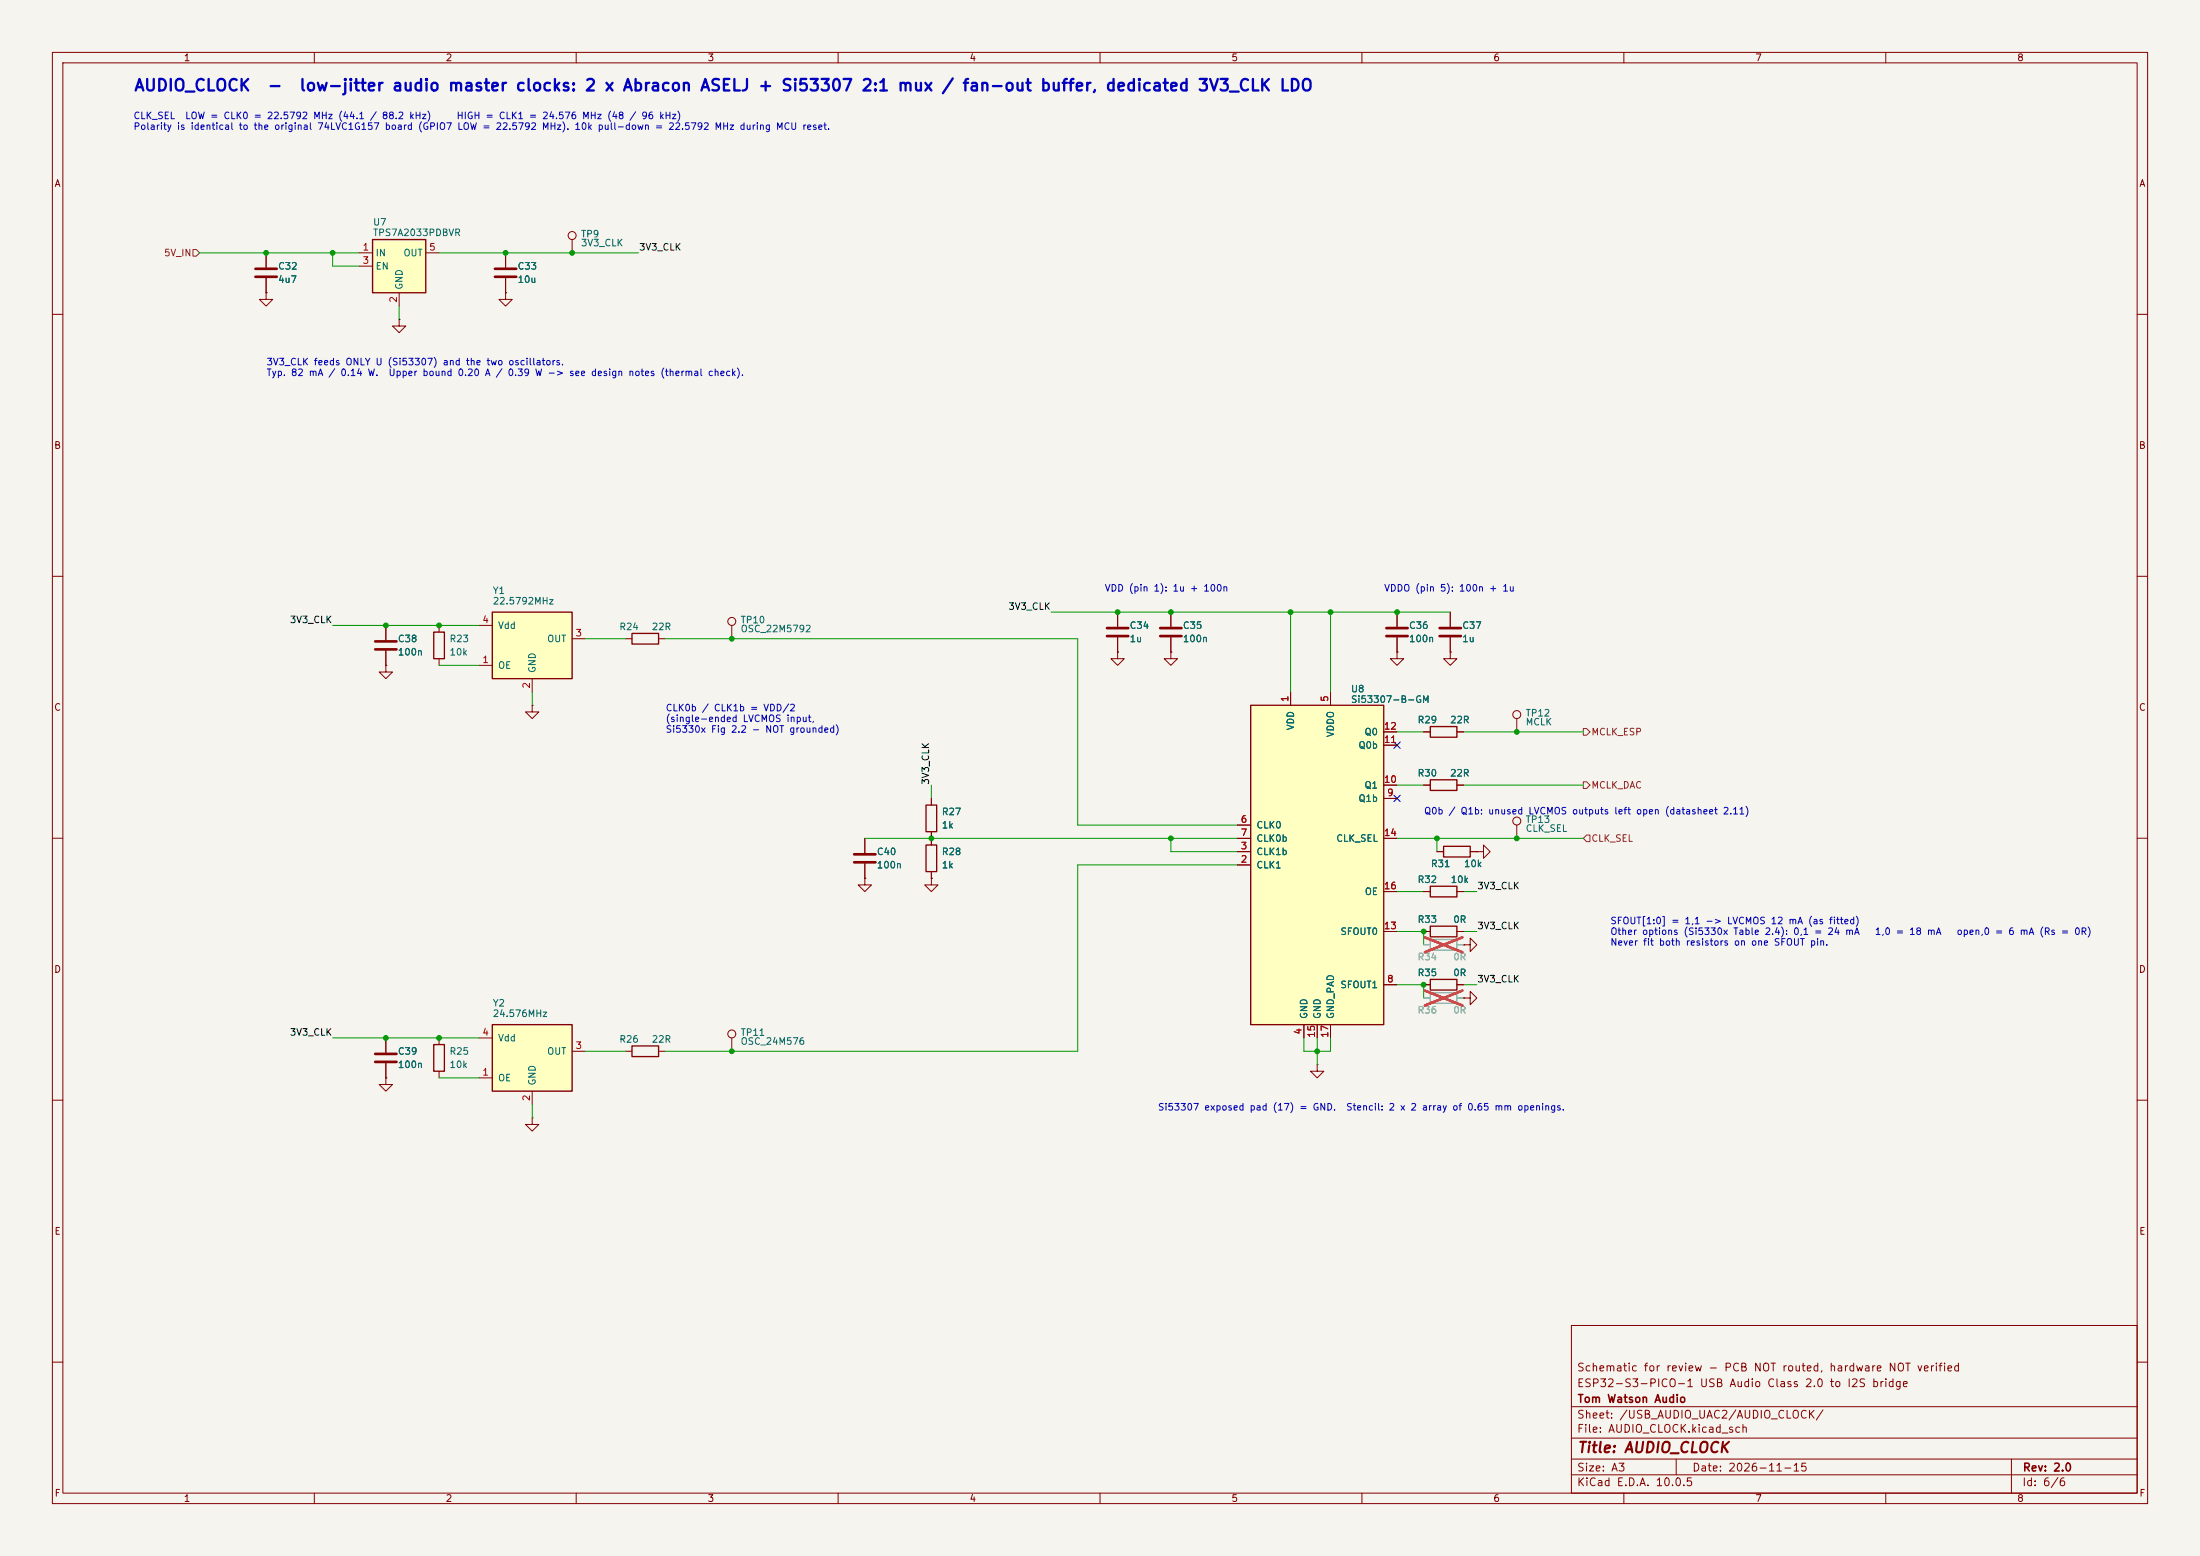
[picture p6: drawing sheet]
<svg xmlns="http://www.w3.org/2000/svg" width="420mm" height="297mm" viewBox="0 0 420 297" stroke-linecap="round" stroke-linejoin="round" font-family="sans-serif">
<path d="M0 0h420v297h-420z" fill="#f5f4ef" stroke="#f5f4ef" stroke-width=".19"/>
<g fill="none" stroke="#840000" stroke-width=".19">
<path d="M10 10h400v277h-400zM12 12h396v273h-396zM60 10v2M110 10v2M160 10v2M210 10v2M260 10v2M310 10v2M360 10v2M50.8 55.9v1.3h1.3l-1.3 1.2-1.3-1.2h1.3M50.8 55.9h.1M50.8 48.3v2.8"/>
<path d="M50.8 53.1v2.8M96.5 48.3v2.8M96.5 53.1v2.8M109.2 45.7v2.6M10 60h2M76.2 61v1.2h1.3l-1.3 1.3-1.3-1.3h1.3M76.2 61h.1M408 60h2M10 110h2M139.7 119.4v2.5M213.4 116.8v2.8M223.5 116.8v2.8"/>
<path d="M276.9 116.8v2.8M408 110h2M213.4 124.5v1.2h1.2l-1.2 1.3-1.3-1.3h1.3M213.4 124.5h.1M213.4 121.7v2.8M223.5 124.5v1.2h1.3l-1.3 1.3-1.3-1.3h1.3M223.5 124.5h.1M223.5 121.7v2.8M276.9 124.5v1.2h1.2l-1.2 1.3-1.3-1.3h1.3M276.9 124.5h.1M276.9 121.7v2.8M10 160h2"/>
<path d="M177.8 152.4v1.3M177.8 158.8v2.5M289.6 157.5v2.5M408 160h2M165.1 167.6v1.3h1.3l-1.3 1.3-1.3-1.3h1.3M165.1 167.6h.1M165.1 160v2.8M165.1 164.8v2.8M177.8 167.6v1.3h1.3l-1.3 1.3-1.3-1.3h1.3M177.8 167.6h.1M177.8 166.4v1.2M271.8 177.8h1.2"/>
<path d="M271.8 170.2h1.2M278.1 177.8h1.3M278.1 170.2h1.3M139.7 198.1v2.6M271.8 188h1.2M278.1 188h1.3M279.4 180.3h1.3v-1.2l1.2 1.2-1.2 1.3v-1.3M279.4 180.3h.1M279.4 190.5h1.3v-1.3l1.2 1.3-1.2 1.3v-1.3M279.4 190.5h.1M10 210h2M119.4 200.7h1.2"/>
<path d="M125.7 200.7h1.3M251.5 203.2v1.3h1.2l-1.2 1.2-1.3-1.2h1.3M251.5 203.2h.1M408 210h2M300 253h108v32h-108zM10 260h2M300 278.5h108M300 274.5h108M300 268.5h108M320 278.5v3M384 278.5v6.5M408 260h2"/>
<path d="M60 285v2M110 285v2M160 285v2M210 285v2M260 285v2M300 281.5h108M310 285v2M360 285v2"/>
<circle cx="109.2" cy="45" r=".76"/>
<circle cx="139.7" cy="118.6" r=".76"/>
<circle cx="289.6" cy="156.7" r=".76"/>
<circle cx="139.7" cy="197.4" r=".76"/>
</g>
<path d="M176.8 153.7h2v5.1h-2zM176.8 161.3h2v5.1h-2zM273 176.8h5.1v2h-5.1zM273 169.2h5.1v2h-5.1zM120.6 199.6h5.1v2.1h-5.1zM273 186.9h5.1v2.1h-5.1z" fill="none" stroke="#840000" stroke-width=".25"/>
<path d="M48.8 51.3h4M48.8 52.8h4M94.5 51.3h4.1M94.5 52.8h4.1M211.3 119.9h4.1M221.5 119.9h4.1M274.8 119.9h4.1M211.3 121.4h4.1M221.5 121.4h4.1M274.8 121.4h4.1M163.1 163.1h4M163.1 164.6h4" fill="none" stroke="#840000" stroke-width=".51"/>
<path d="M273 189.5h5.1v2h-5.1z" fill="none" stroke="#9c9b98" stroke-width=".25"/>
<path d="M271.8 190.5h1.2M278.1 190.5h1.3" fill="none" stroke="#9c9b98" stroke-width=".19"/>
<path d="M272 189.1l7.2 2.8M279.2 189.1l-7.2 2.8" fill="none" stroke="#e12e31" stroke-width=".46"/>
<path d="M94 116.8h15.2v12.7h-15.2z" fill="#ffffc2"/>
<path d="M94 116.8h15.2v12.7h-15.2zM82.8 120.7h2v5h-2zM120.6 120.9h5.1v2h-5.1zM273 138.7h5.1v2h-5.1z" fill="none" stroke="#840000" stroke-width=".25"/>
<g fill="none" stroke="#840000" stroke-width=".19">
<path d="M96.5 55.9v1.3h1.3l-1.3 1.2-1.3-1.2h1.3M96.5 55.9h.1M83.8 119.4v1.3M91.4 119.4h2.6M266.7 116.8v2.8M73.7 127v1.3h1.2l-1.2 1.2-1.3-1.2h1.3M73.7 127h.1M83.8 125.7v1.3M91.4 127h2.6M101.6 134.6v1.3h1.3l-1.3 1.3-1.3-1.3h1.3M101.6 134.6h.1M101.6 129.5v2.6"/>
<path d="M109.2 121.9h2.6M119.4 121.9h1.2M125.7 121.9h1.3M266.7 124.5v1.2h1.3l-1.3 1.3-1.3-1.3h1.3M266.7 124.5h.1M266.7 121.7v2.8M271.8 139.7h1.2M278.1 139.7h1.3"/>
</g>
<path d="M264.7 119.9h4M264.7 121.4h4" fill="none" stroke="#840000" stroke-width=".51"/>
<path d="M238.8 134.6h25.4v61h-25.4z" fill="#ffffc2"/>
<path d="M238.8 134.6h25.4v61h-25.4zM273 148.8h5.1v2.1h-5.1zM275.6 161.5h5.1v2.1h-5.1zM82.8 199.4h2v5.1h-2z" fill="none" stroke="#840000" stroke-width=".25"/>
<g fill="none" stroke="#840000" stroke-width=".19">
<path d="M73.7 119.4v2.8M73.7 124.2v2.8M246.4 132.1v2.5M254 132.1v2.5M264.2 139.7h2.5M236.2 157.5h2.6M264.2 152.4h2.5M264.2 149.9h2.5M264.2 142.2h2.5M271.8 149.9h1.2M278.1 149.9h1.3M236.2 165.1h2.6"/>
<path d="M236.2 162.6h2.6M236.2 160h2.6M264.2 160h2.5M264.2 177.8h2.5M264.2 170.2h2.5M274.3 162.6h1.3M280.7 162.6h1.2M281.9 162.6h1.3v-1.3l1.3 1.3-1.3 1.2v-1.2M281.9 162.6h.1M83.8 198.1v1.3M248.9 195.6v2.5M251.5 195.6v2.5"/>
<path d="M254 195.6v2.5M264.2 188h2.5M83.8 204.5v1.2"/>
</g>
<path d="M71.6 122.4h4.1M71.6 124h4.1" fill="none" stroke="#840000" stroke-width=".51"/>
<path d="M94 195.6h15.2v12.7h-15.2z" fill="#ffffc2"/>
<path d="M94 195.6h15.2v12.7h-15.2z" fill="none" stroke="#840000" stroke-width=".25"/>
<path d="M73.7 198.1v2.8M91.4 198.1h2.6M73.7 202.9v2.8M91.4 205.7h2.6M101.6 208.3v2.5M109.2 200.7h2.6" fill="none" stroke="#840000" stroke-width=".19"/>
<path d="M71.6 201.2h4.1M71.6 202.7h4.1" fill="none" stroke="#840000" stroke-width=".51"/>
<path d="M71.1 45.7h10.2v10.2h-10.2z" fill="#ffffc2"/>
<path d="M71.1 45.7h10.2v10.2h-10.2z" fill="none" stroke="#840000" stroke-width=".25"/>
<g fill="none" stroke="#840000" stroke-width=".19">
<path d="M50.8 55.9h.1M50.8 48.3v2.8M50.8 53.1v2.8M68.6 48.3h2.5M68.6 50.8h2.5M76.2 55.9v2.5M81.3 48.3h2.5M96.5 55.9h.1M96.5 48.3v2.8M96.5 53.1v2.8M73.7 119.4v2.8M213.4 116.8v2.8"/>
<path d="M223.5 116.8v2.8M266.7 116.8v2.8M276.9 116.8v2.8M73.7 127h.1M73.7 124.2v2.8M213.4 124.5h.1M213.4 121.7v2.8M223.5 124.5h.1M223.5 121.7v2.8M246.4 132.1v2.5M254 132.1v2.5M264.2 139.7h2.5"/>
<path d="M266.7 124.5h.1M266.7 121.7v2.8M271.8 139.7h1.2M276.9 124.5h.1M276.9 121.7v2.8M278.1 139.7h1.3M289.6 137.2v2.5M177.8 152.4v1.3M177.8 158.8v2.5M236.2 157.5h2.6M264.2 152.4h2.5M264.2 149.9h2.5"/>
<path d="M264.2 142.2h2.5M271.8 149.9h1.2M278.1 149.9h1.3M165.1 167.6h.1M165.1 160v2.8M165.1 164.8v2.8M177.8 167.6h.1M177.8 166.4v1.2M236.2 165.1h2.6M236.2 162.6h2.6M236.2 160h2.6M264.2 160h2.5"/>
<path d="M264.2 177.8h2.5M264.2 170.2h2.5M271.8 177.8h1.2M271.8 170.2h1.2M274.3 162.6h1.3M278.1 177.8h1.3M278.1 170.2h1.3M280.7 162.6h1.2M281.9 162.6h.1M73.7 198.1v2.8M248.9 195.6v2.5M251.5 195.6v2.5"/>
<path d="M254 195.6v2.5M264.2 188h2.5M271.8 188h1.2M278.1 188h1.3M279.4 190.5h.1M279.4 180.3h.1M73.7 205.7v1.3h1.2l-1.2 1.3-1.3-1.3h1.3M73.7 205.7h.1M73.7 202.9v2.8M101.6 213.4v1.2h1.3l-1.3 1.3-1.3-1.3h1.3M101.6 213.4h.1"/>
<circle cx="289.6" cy="136.4" r=".76"/>
</g>
<path d="M273 179.3h5.1v2.1h-5.1z" fill="none" stroke="#9c9b98" stroke-width=".25"/>
<path d="M271.8 180.3h1.2M271.8 190.5h1.2M278.1 180.3h1.3M278.1 190.5h1.3" fill="none" stroke="#9c9b98" stroke-width=".19"/>
<path d="M272 178.9l7.2 2.9M279.2 178.9l-7.2 2.9M272 189.1l7.2 2.8M279.2 189.1l-7.2 2.8" fill="none" stroke="#e12e31" stroke-width=".46"/>
<path d="M36.8 47.6h.7l.6 .7-.6 .6h-.7zM302.3 139.1h.6l.6 .6-.6 .6h-.6zM302.3 149.2h.6l.6 .7-.6 .6h-.6zM302.9 159.4h.6v1.3h-.6l-.6-.7z" fill="none" stroke="#725600" stroke-width=".19"/>
<g fill="none" stroke="#009600" stroke-width=".19">
<path d="M38.1 48.3h30.5M63.5 48.3v2.5h5.1M76.2 58.4v2.6M83.8 48.3h38.1M63.5 119.4h27.9M200.7 116.8h76.2M246.4 116.8v15.3M254 116.8v15.3M83.8 127h7.6M101.6 132.1v2.5M111.8 121.9h7.6M127 121.9h78.7v35.6h30.5"/>
<path d="M266.7 139.7h5.1M279.4 139.7h22.9M177.8 149.9v2.5M266.7 149.9h5.1M279.4 149.9h22.9M165.1 160h71.1M223.5 160v2.6h12.7M236.2 165.1h-30.5v35.6h-78.7M266.7 177.8h5.1v2.5M266.7 160h35.6M266.7 170.2h5.1M274.3 160v2.6"/>
<path d="M279.4 170.2h2.5M279.4 177.8h2.5M63.5 198.1h27.9M248.9 198.1v2.6h5.1v-2.6M251.5 198.1v5.1M266.7 188h5.1v2.5M279.4 188h2.5M83.8 205.7h7.6M101.6 210.8v2.6M111.8 200.7h7.6"/>
</g>
<path d="M266.1 141.6l1.2 1.2M266.1 151.8l1.2 1.2M267.3 141.6l-1.2 1.2M267.3 151.8l-1.2 1.2" fill="none" stroke="#000084" stroke-width=".19"/>
<g fill="#009600" stroke="#009600" stroke-width=".19">
<circle cx="223.5" cy="116.8" r=".46"/>
<circle cx="109.2" cy="48.3" r=".46"/>
<circle cx="96.5" cy="48.3" r=".46"/>
<circle cx="50.8" cy="48.3" r=".46"/>
<circle cx="63.5" cy="48.3" r=".46"/>
<circle cx="289.6" cy="139.7" r=".46"/>
<circle cx="274.3" cy="160" r=".46"/>
<circle cx="289.6" cy="160" r=".46"/>
<circle cx="266.7" cy="116.8" r=".46"/>
<circle cx="254" cy="116.8" r=".46"/>
<circle cx="223.5" cy="160" r=".46"/>
<circle cx="246.4" cy="116.8" r=".46"/>
<circle cx="139.7" cy="200.7" r=".46"/>
<circle cx="73.7" cy="198.1" r=".46"/>
<circle cx="83.8" cy="198.1" r=".46"/>
<circle cx="73.7" cy="119.4" r=".46"/>
<circle cx="83.8" cy="119.4" r=".46"/>
<circle cx="139.7" cy="121.9" r=".46"/>
<circle cx="177.8" cy="160" r=".46"/>
<circle cx="213.4" cy="116.8" r=".46"/>
<circle cx="251.5" cy="200.7" r=".46"/>
<circle cx="271.8" cy="188" r=".46"/>
<circle cx="271.8" cy="177.8" r=".46"/>
</g>
<g font-size="2.2" fill="#0000c2">
<text x="25.5" y="17.9">AUDIO_CLOCK</text>
<text x="50.9" y="17.9">-</text>
<text x="57" y="17.9">low-jitter audio master clocks: 2 x Abracon ASELJ + Si53307 2:1 mux / fan-out buffer, dedicated 3V3_CLK LDO</text>
</g>
<text font-size="2" fill="#840000" x="301" y="277.8">Title: AUDIO_CLOCK</text>
<g font-size="1.5" fill="#840000">
<text x="300.9" y="262.1">Schematic for review - PCB NOT routed, hardware NOT verified</text>
<text x="300.9" y="265.1">ESP32-S3-PICO-1 USB Audio Class 2.0 to I2S bridge</text>
<text x="301" y="268.1">Tom Watson Audio</text>
<text x="300.9" y="273.8">File: AUDIO_CLOCK.kicad_sch</text>
<text x="300.9" y="271.1">Sheet: /USB_AUDIO_UAC2/AUDIO_CLOCK/</text>
<text x="300.9" y="281.2">Size: A3</text>
<text x="322.9" y="281.2">Date: 2026-11-15</text>
<text x="386" y="281.2">Rev: 2.0</text>
<text x="300.9" y="284">KiCad E.D.A. 10.0.5</text>
<text x="385.9" y="284">Id: 6/6</text>
</g>
<g font-size="1.3" fill="#840000">
<text x="35" y="12">1</text>
<text x="85" y="12">2</text>
<text x="135" y="12">3</text>
<text x="185" y="12">4</text>
<text x="235" y="12">5</text>
<text x="285" y="12">6</text>
<text x="335" y="12">7</text>
<text x="385" y="12">8</text>
<text x="10.3" y="36">A</text>
<text x="408.3" y="36">A</text>
<text x="10.2" y="86">B</text>
<text x="408.2" y="86">B</text>
<text x="10.2" y="136">C</text>
<text x="408.2" y="136">C</text>
<text x="10.2" y="186">D</text>
<text x="408.2" y="186">D</text>
<text x="10.3" y="236">E</text>
<text x="408.3" y="236">E</text>
<text x="10.3" y="286">F</text>
<text x="35" y="287">1</text>
<text x="85" y="287">2</text>
<text x="135" y="287">3</text>
<text x="185" y="287">4</text>
<text x="235" y="287">5</text>
<text x="285" y="287">6</text>
<text x="335" y="287">7</text>
<text x="385" y="287">8</text>
<text x="408.3" y="286">F</text>
</g>
<g font-size="1.3" fill="#0000c2">
<text x="25.4" y="23">CLK_SEL</text>
<text x="35.2" y="23">LOW = CLK0 = 22.5792 MHz (44.1 / 88.2 kHz)</text>
<text x="87.1" y="23">HIGH = CLK1 = 24.576 MHz (48 / 96 kHz)</text>
<text x="25.4" y="25.1">Polarity is identical to the original 74LVC1G157 board (GPIO7 LOW = 22.5792 MHz). 10k pull-down = 22.5792 MHz during MCU reset.</text>
<text x="50.8" y="70">3V3_CLK feeds ONLY U (Si53307) and the two oscillators.</text>
<text x="50.8" y="72.1">Typ. 82 mA / 0.14 W.</text>
<text x="74.1" y="72.1">Upper bound 0.20 A / 0.39 W -&gt; see design notes (thermal check).</text>
<text x="210.8" y="113.2">VDD (pin 1): 1u + 100n</text>
<text x="264.1" y="113.2">VDDO (pin 5): 100n + 1u</text>
<text x="127" y="136.1">CLK0b / CLK1b = VDD/2</text>
<text x="127" y="138.1">(single-ended LVCMOS input,</text>
<text x="127" y="140.2">Si5330x Fig 2.2 - NOT grounded)</text>
<text x="271.8" y="155.8">Q0b / Q1b: unused LVCMOS outputs left open (datasheet 2.11)</text>
<text x="307.3" y="176.7">SFOUT[1:0] = 1,1 -&gt; LVCMOS 12 mA (as fitted)</text>
<text x="307.3" y="178.8">Other options (Si5330x Table 2.4): 0,1 = 24 mA</text>
<text x="357.8" y="178.8">1,0 = 18 mA</text>
<text x="373.4" y="178.8">open,0 = 6 mA (Rs = 0R)</text>
<text x="307.3" y="180.8">Never fit both resistors on one SFOUT pin.</text>
<text x="221" y="212.3">Si53307 exposed pad (17) = GND.</text>
<text x="256.9" y="212.3">Stencil: 2 x 2 array of 0.65 mm openings.</text>
</g>
<g font-size="1.3" fill="#006464">
<text x="71.1" y="43.4">U7</text>
<text x="71.1" y="45.4">TPS7A2033PDBVR</text>
<text x="110.8" y="45.6">TP9</text>
<text x="110.8" y="47.3">3V3_CLK</text>
<text x="53" y="51.8">C32</text>
<text x="71.6" y="49.2">IN</text>
<text x="71.6" y="51.8">EN</text>
<text x="76.9" y="49.2">OUT</text>
<text x="98.7" y="51.8">C33</text>
<text x="53" y="54.3">4u7</text>
<text x="77.2" y="55.4" transform="rotate(-90 77.2 55.4)">GND</text>
<text x="98.7" y="54.3">10u</text>
<text x="94" y="113.7">Y1</text>
<text x="94" y="115.7">22.5792MHz</text>
<text x="141.3" y="119.3">TP10</text>
<text x="75.8" y="122.9">C38</text>
<text x="75.8" y="125.4">100n</text>
<text x="85.7" y="122.9">R23</text>
<text x="85.7" y="125.4">10k</text>
<text x="95" y="120.3">Vdd</text>
<text x="104.3" y="122.9">OUT</text>
<text x="118.1" y="120.6">R24</text>
<text x="124.3" y="120.6">22R</text>
<text x="141.3" y="121">OSC_22M5792</text>
<text x="215.5" y="120.3">C34</text>
<text x="215.5" y="122.9">1u</text>
<text x="225.7" y="120.3">C35</text>
<text x="225.7" y="122.9">100n</text>
<text x="268.9" y="120.3">C36</text>
<text x="268.9" y="122.9">100n</text>
<text x="279" y="120.3">C37</text>
<text x="279" y="122.9">1u</text>
<text x="95" y="128">OE</text>
<text x="102.6" y="128.6" transform="rotate(-90 102.6 128.6)">GND</text>
<text x="257.8" y="132.5">U8</text>
<text x="257.8" y="134.5">Si53307-B-GM</text>
<text x="291.1" y="137.1">TP12</text>
<text x="247.3" y="139.5" transform="rotate(-90 247.3 139.5)">VDD</text>
<text x="255" y="140.8" transform="rotate(-90 255 140.8)">VDDO</text>
<text x="259.2" y="143.2">Q0b</text>
<text x="260.4" y="140.7">Q0</text>
<text x="270.5" y="138.4">R29</text>
<text x="276.7" y="138.4">22R</text>
<text x="291.1" y="138.8">MCLK</text>
<text x="270.5" y="148.5">R30</text>
<text x="276.7" y="148.5">22R</text>
<text x="179.7" y="155.9">R27</text>
<text x="259.2" y="153.4">Q1b</text>
<text x="260.4" y="150.8">Q1</text>
<text x="179.7" y="158.4">1k</text>
<text x="239.7" y="158.4">CLK0</text>
<text x="239.7" y="161">CLK0b</text>
<text x="255" y="161">CLK_SEL</text>
<text x="291.1" y="157.4">TP13</text>
<text x="291.1" y="159.1">CLK_SEL</text>
<text x="167.3" y="163.5">C40</text>
<text x="167.3" y="166.1">100n</text>
<text x="179.7" y="163.5">R28</text>
<text x="179.7" y="166.1">1k</text>
<text x="239.7" y="166.1">CLK1</text>
<text x="239.7" y="163.5">CLK1b</text>
<text x="273.1" y="165.8">R31</text>
<text x="279.4" y="165.8">10k</text>
<text x="260.4" y="171.1">OE</text>
<text x="270.5" y="168.8">R32</text>
<text x="276.8" y="168.8">10k</text>
<text x="255.8" y="178.8">SFOUT0</text>
<text x="270.5" y="176.5">R33</text>
<text x="277.3" y="176.5">0R</text>
<text x="255.8" y="188.9">SFOUT1</text>
<text x="270.5" y="186.6">R35</text>
<text x="277.3" y="186.6">0R</text>
<text x="94" y="192.4">Y2</text>
<text x="94" y="194.4">24.576MHz</text>
<text x="249.9" y="194.6" transform="rotate(-90 249.9 194.6)">GND</text>
<text x="252.4" y="194.6" transform="rotate(-90 252.4 194.6)">GND</text>
<text x="255" y="194.6" transform="rotate(-90 255 194.6)">GND_PAD</text>
<text x="75.8" y="201.6">C39</text>
<text x="85.7" y="201.6">R25</text>
<text x="95" y="199.1">Vdd</text>
<text x="104.3" y="201.6">OUT</text>
<text x="118.1" y="199.3">R26</text>
<text x="124.3" y="199.3">22R</text>
<text x="141.3" y="198">TP11</text>
<text x="141.3" y="199.7">OSC_24M576</text>
<text x="75.8" y="204.2">100n</text>
<text x="85.7" y="204.2">10k</text>
<text x="95" y="206.7">OE</text>
<text x="102.6" y="207.3" transform="rotate(-90 102.6 207.3)">GND</text>
</g>
<g font-size="1.3" fill="#725600">
<text x="31.2" y="49.2">5V_IN</text>
<text x="303.7" y="140.7">MCLK_ESP</text>
<text x="303.7" y="150.8">MCLK_DAC</text>
<text x="303.7" y="161">CLK_SEL</text>
</g>
<g font-size="1.3" fill="#a90000">
<text x="69.1" y="48.1">1</text>
<text x="69.1" y="50.7">3</text>
<text x="81.8" y="48.1">5</text>
<text x="76.1" y="57.9" transform="rotate(-90 76.1 57.9)">2</text>
<text x="92" y="119.2">4</text>
<text x="109.8" y="121.8">3</text>
<text x="92" y="126.9">1</text>
<text x="101.5" y="131.5" transform="rotate(-90 101.5 131.5)">2</text>
<text x="246.2" y="134.1" transform="rotate(-90 246.2 134.1)">1</text>
<text x="253.9" y="134.1" transform="rotate(-90 253.9 134.1)">5</text>
<text x="264.1" y="142.1">11</text>
<text x="264.1" y="139.6">12</text>
<text x="264.1" y="149.7">10</text>
<text x="264.7" y="152.3">9</text>
<text x="236.8" y="157.3">6</text>
<text x="236.8" y="159.9">7</text>
<text x="264.1" y="159.9">14</text>
<text x="236.8" y="165">2</text>
<text x="236.8" y="162.4">3</text>
<text x="264.1" y="170">16</text>
<text x="264.1" y="177.7">13</text>
<text x="264.7" y="187.8">8</text>
<text x="92" y="198">4</text>
<text x="248.8" y="197.6" transform="rotate(-90 248.8 197.6)">4</text>
<text x="109.8" y="200.5">3</text>
<text x="251.3" y="198.2" transform="rotate(-90 251.3 198.2)">15</text>
<text x="253.9" y="198.2" transform="rotate(-90 253.9 198.2)">17</text>
<text x="92" y="205.6">1</text>
<text x="101.5" y="210.3" transform="rotate(-90 101.5 210.3)">2</text>
</g>
<g font-size="1.3" fill="#0f0f0f">
<text x="121.9" y="48.1">3V3_CLK</text>
<text x="55.2" y="119.3">3V3_CLK</text>
<text x="192.4" y="116.7">3V3_CLK</text>
<text x="177.7" y="149.9" transform="rotate(-90 177.7 149.9)">3V3_CLK</text>
<text x="281.9" y="170.1">3V3_CLK</text>
<text x="281.9" y="177.7">3V3_CLK</text>
<text x="281.9" y="187.8">3V3_CLK</text>
<text x="55.2" y="198">3V3_CLK</text>
</g>
<g font-size="1.3" fill="#939391">
<text x="270.5" y="183.6">R34</text>
<text x="277.3" y="183.6">0R</text>
<text x="270.5" y="193.8">R36</text>
<text x="277.3" y="193.8">0R</text>
</g>
</svg>
